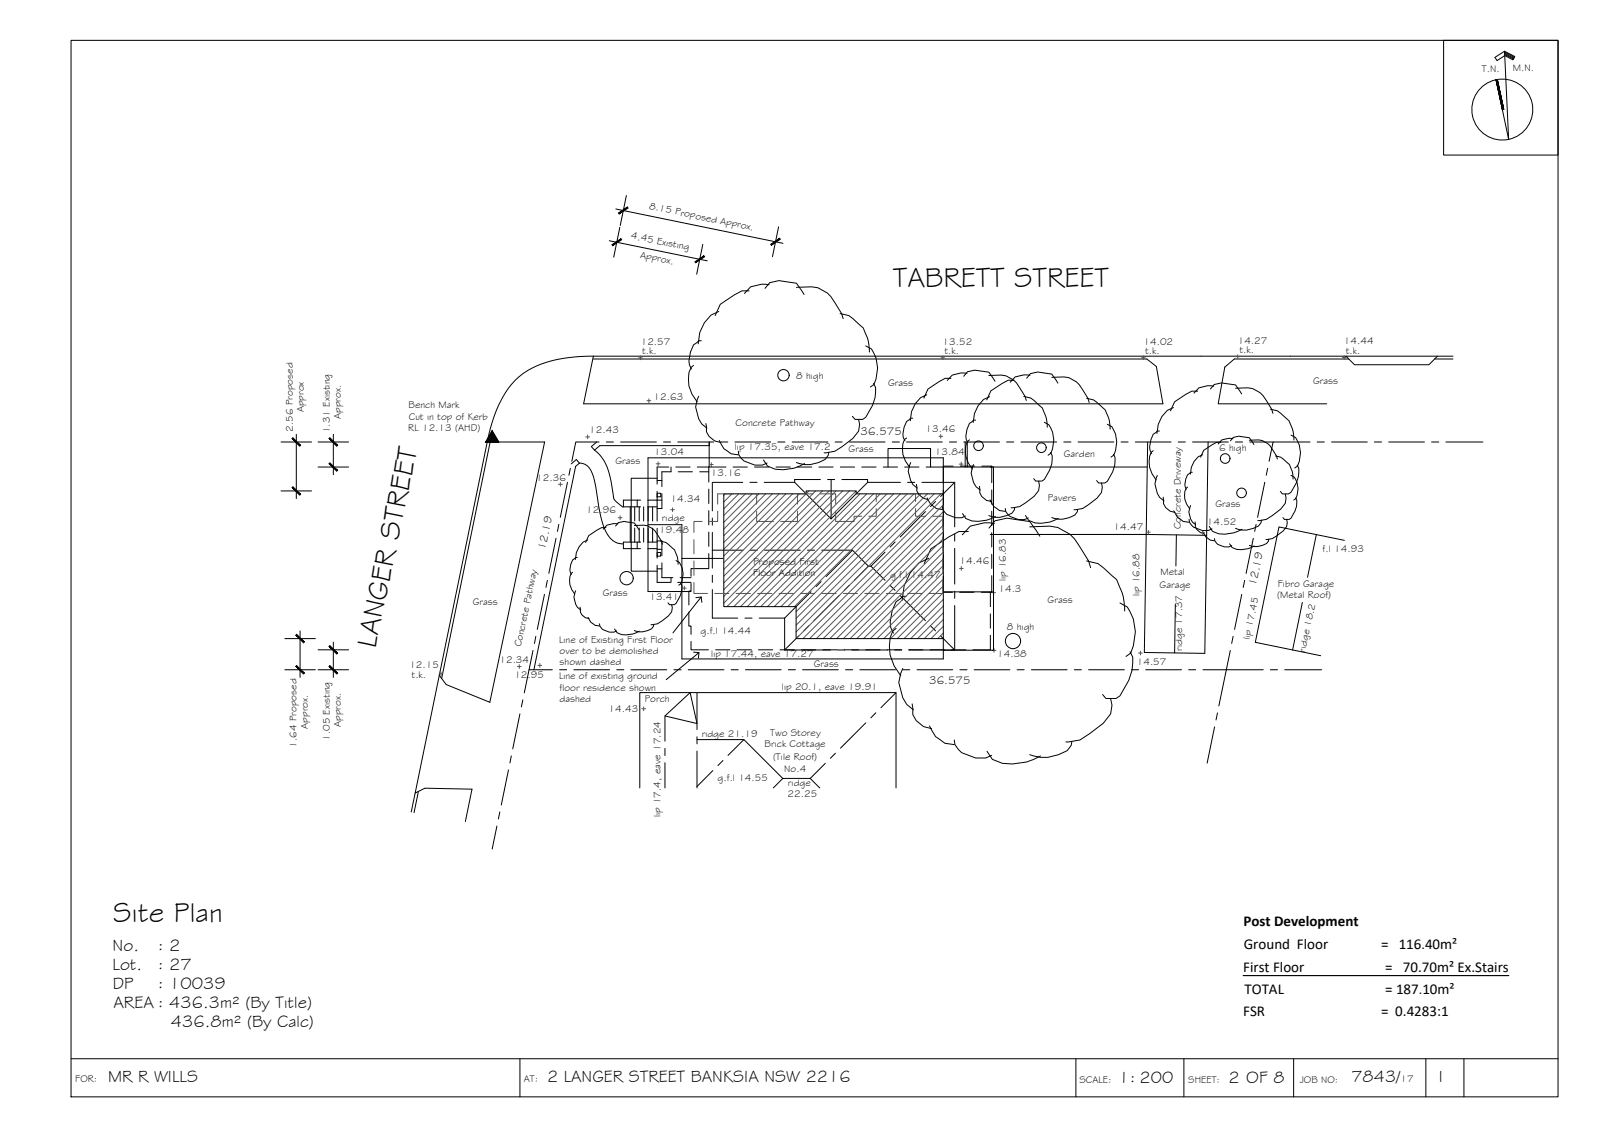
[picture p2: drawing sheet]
<svg xmlns="http://www.w3.org/2000/svg" width="420mm" height="297mm" viewBox="0 0 420 297" stroke-linecap="round" stroke-linejoin="round" font-family="sans-serif">
<!-- layer: BORDER -->
<g fill="none" stroke="#000" stroke-width=".26">
<path d="M18.6 10.6h390v277h-390zM378.6 10.6h30v30.1h-30zM394.6 13.4l2.7 1.4-.5 .9-2.1-1.1-2.1 1.3-.5-.9 2.5-1.6 1.1 23.2-3.3-15.7M394.6 13.7l2.6 1.3M394.6 14l2.5 1.3M394.6 14.3l2.3 1.2M392.7 20.9l1.7 7.8M18.6 277.6h390M136.4 277.6v10M282.2 277.6v10M310.5 277.6v10M339.3 277.6v10"/>
<path d="M374 277.6v10M383.9 277.6v10"/>
<circle cx="394" cy="28.7" r="8"/>
</g>
<!-- layer: BOUNDARY -->
<g fill="none" stroke="#000" stroke-width=".26">
<path d="M157.1 115.9h-6.1l-1 5M159 115.9h1.9M162.8 115.9h9.3M174 115.9h1.9M177.8 115.9h9.3M189 115.9h1.9M192.8 115.9h9.3M204 115.9h1.9M207.8 115.9h9.3M219 115.9h1.9M222.8 115.9h9.3M234 115.9h1.9"/>
<path d="M237.8 115.9h9.3M249 115.9h1.9M252.8 115.9h9.3M264 115.9h1.9M267.8 115.9h9.3M279 115.9h1.9M282.8 115.9h9.3M294 115.9h1.9M297.8 115.9h9.3M309 115.9h1.9M312.8 115.9h9.3M324 115.9h1.9"/>
<path d="M327.8 115.9h6.1M343.6 115.9h-9.7l-1 5M345.5 115.9h1.8M349.2 115.9h9.4M360.5 115.9h1.8M364.2 115.9h9.4M375.5 115.9h1.8M379.2 115.9h9.7M146.6 137.5l-.4 1.8M148.8 126.4l-1.9 9.2M149.6 122.8l-.4 1.8M329.4 137.5l-.3 1.8"/>
<path d="M331.7 126.4l-1.9 9.2M332.5 122.8l-.4 1.8M142.8 155.8l-1.9 9.2M143.6 152.2l-.4 1.8M145.8 141.1l-1.9 9.2M325.7 155.8l-1.9 9.2M326.4 152.2l-.3 1.8M328.7 141.1l-1.9 9.2M138.8 175.6l-1.3 6M139.8 170.5l-1 5.1h6.1M140.5 166.8l-.3 1.9M146.8 175.6h1.8"/>
<path d="M150.5 175.6h9.4M161.7 175.6h1.9M165.5 175.6h9.4M176.7 175.6h1.9M180.5 175.6h9.4M191.8 175.6h1.8M195.5 175.6h9.4M206.7 175.6h1.9M210.5 175.6h9.4M221.7 175.6h1.9M225.5 175.6h9.4M236.8 175.6h1.8"/>
<path d="M240.5 175.6h9.4M251.7 175.6h1.9M255.5 175.6h9.4M266.7 175.6h1.9M270.5 175.6h9.4M281.8 175.6h1.8M285.5 175.6h9.4M296.7 175.6h1.9M300.5 175.6h9.4M311.7 175.6h1.9M322.7 170.5l-1.1 5.1h-6.1M323.4 166.8l-.4 1.9"/>
<path d="M331.3 175.6h-9.7l-1.9 9.5M333.2 175.6h1.9M336.9 175.6h9.7M134.1 198.2l-.4 1.8M136.4 187.1l-1.9 9.2M137.1 183.5l-.4 1.8M318.5 190.6l-1.9 9.5M319.3 186.9l-.4 1.9M130.3 216.5l-1.2 6.1M131.1 212.9l-.4 1.8M133.4 201.9l-1.9 9.1"/>
</g>
<!-- layer: EXISTING -->
<g fill="none" stroke="#000" stroke-width=".26">
<path d="M155.6 93.4a34.4 34.4 0 0 0-17 3.6 19.7 19.7 0 0 0-8.3 10.4l-1.7 4.8-.8 3.7M155.6 93.4h221.4M155.6 93.4l-2.5 12.5h151.9l-1.7-9.8-2.5-2h-145.2M353 93.4l2.2 2.2h19.6l2.2-2.2h4.1M353.7 94.1h-30l-2.5 2.1-1.7 9.7h28.4M376.2 94.1h4.9M127.8 115.9l-18.9 92 2.5-1.3 12.4 .3-1.7 8.5M127.8 115.9h15l-14.3 68.2-11.5-4.6-1.8-2.4M128.6 115.9l-12.8 62M155.9 118a12 12 0 0 1 4.4 8.2l.7 4.6 .5 .6 1.9 1.5M156.5 115.9l-1.4 1.2 .8 .9 1.4-1.2h28.7M186 115.9v6.5"/>
<path d="M253.1 115.9v6.5M253.7 115.9v6.5M301 115.9l-.9 55.2 15.9 .2 .5-31-15.9-.2h-40.9M316.9 115.9l-.4 24.4M152 121.4a3.6 3.6 0 0 1 3.4 2.9 49.4 49.4 0 0 1 1.8 9.3 14.8 14.8 0 0 0 3.1 7.7 4.2 4.2 0 0 0 3.1 1.3M152 121.4l-1 .9-11 53.3M152 121.4l-.8-.9-1.4 1.1M165.3 132.9v9.2M166.5 132.9v3.7M166.5 138.4v3.7M167.1 131.1v1.8M167.6 132.9v3.7"/>
<path d="M167.6 138.4v3.7M168 131.1h-4.5v1.8h4.5M168.8 132.9v3.7M168.8 138.4v3.7M169.9 131.1h3.7M169.9 132.9h2.4M170 132.9v3.7M170 138.4v3.7M171.2 132.9v3.7M171.2 138.4v3.7M172.3 129.3h1v1h-1zM172.3 126h1.3"/>
<path d="M172.3 128.8v7.8M172.3 138.5v7.8M173.6 129.4v3.9h-1.3M175.4 122.4h-3.1v4.5M176 122.4v1.3h-2.4v3.9M177.2 122.4h3.8M177.9 123.7h3.7M182.9 122.4h7.5M183.5 123.7h2.4M185.9 122.4v4M185.9 128.2v3.8M185.9 133.9v3.7"/>
<path d="M185.9 139.5v3.7M192.3 122.4h3.7M197.9 122.4h3.7M203.5 122.4h3.8M209.2 122.4h3.7M214.8 122.4h3.7M220.4 122.4h3.7M226 122.4h3.8M231.7 122.4h3.7M237.3 122.4h3.7M242.9 122.4h4.5v4.3M247.4 128.5v3.8"/>
<path d="M247.4 134.2v3.7M247.4 139.8v3.7M250 122.2h-2.6v.2M251.9 122.2h3.7M257.5 122.2h2.6v4.3M259.7 122.4h41.2M260.1 128.4v3.8M260.1 134v3.8M260.1 139.7v3.7M167.1 142.1v1.7M168 142.1h-4.5v1.7h4.5M169.9 142.1h2.4"/>
<path d="M169.9 143.8h2.4M172.3 144.9h1v.9h-1zM172.3 148.2v4.5h3.6M172.3 149.1h1.3M172.3 141.8h1.3v3.9M172.3 144h1.3M173.6 147.6v3.8h2.9M176 151.4v1.3M177.7 152.7h3.5M178.4 151.4h2.8M181.2 152.9v2.1h-.5v3.6M185.9 145.1v4h-4.7v2"/>
<path d="M247.4 151v4.3h2.4M247.4 145.4v3.8M251.7 155.3h3.7M257.3 155.3h2.4v3.8M260.1 145.3v3.7M260.1 150.9v4.4h-.4M352.6 141.7l-17.2-3.6-6.2 30.3 17.2 3.5M180.7 160.5v3.6h.5v2.2M181.2 168.2v2.2h4.6M187.7 170.4h3.7M193.3 170.4h3.8M198.9 170.4h3.8"/>
<path d="M204.6 170.4h3.7M210.2 170.4h3.7M215.8 170.4h3.7M221.4 170.4h3.8M227.1 170.4h3.7M232.7 170.4h3.7M238.3 170.4h3.7M243.9 170.4h3.8M249.6 170.4h3.7M259.7 166.6v3.8h-4.5M259.7 160.9v3.8M108.9 207.9l-1 5"/>
<path d="M109.7 207.5l-1.1 5.6M167.8 206.6v-25h67.2v25"/>
</g>
<!-- layer: VEGSPREAD -->
<g fill="none" stroke="#000" stroke-width=".26">
<path d="M196.5 76.3h-1.9l-2 1-3.7 2.5-1.3 2.9M200.6 75.6l1.3-1.5 2.4-.5 4.6 .6 2 3M201.7 74.6l-2-.1-2.8 .7-1.7 1.7M208.9 75.3l4-.1a7.3 7.3 0 0 1 6.1 4.2l1.7 2.8 .4 1.3M181.9 95.8l-.7 .5a8.3 8.3 0 0 0 1.6 9.1M183.9 89.3h-.7l-1.3 1.1-.8 1.9-.4 2.3 .1 1.1 .6 1M188.5 81.7l-2 .9-1.8 2-1.2 2.6-.4 2.9M220.3 82.2l2.3 .5 3.8 3.3a12.3 12.3 0 0 1 1.6 6.3M227.1 90.7l1.5 .8a9 9 0 0 1 .6 9.3l-.9 .7M249.4 99.2h-1.5l-4.5 2.8-1.1 2.4M252.8 98.7l.9-1.2 2-.5 3.6 .6 1.7 2.3M253.6 97.9l-1.6-.1-2.2 .5-1.4 1.4"/>
<path d="M259.3 98.4a7 7 0 0 1 7.3 2l2.2 3.5 .4 1.1M265.9 99.7h-1.5l-4.5 2.8-1.1 2.4M269.3 99.2l.9-1.2 2-.5 3.7 .6 1.6 2.3M270.1 98.4l-1.6-.1-2.3 .5-1.2 1.4M275.9 98.9l3.2-.1a5.9 5.9 0 0 1 4.8 3.4l1.4 2.2 .4 1.1M183.2 103.9l-.4 .9a6.5 6.5 0 0 0 2.6 7.4M185.1 111l.2 .8a3.8 3.8 0 0 0 3.7 4.2M188.6 115.5l1.3 2.1 1.8 1.4 1.9 .2M193.6 118.3l.2 .9 1.3 1.7 2.9 1h2l1.2-.5M217.4 118.6l-.2 .8-.8 1.1a8.2 8.2 0 0 1-7.5 .8M225.2 110l.3 1.3-.3 1.7-1.5 1.9-4.7 3.4-2.9 .4M229.1 100.5l.5 1.1a10.9 10.9 0 0 1-2.5 7.8l-.8 .6h-2.1l-.6-.9"/>
<path d="M237.8 114.8l-.6 .4a6.7 6.7 0 0 0 1.3 7.3M239.4 109.6h-.5l-1.1 .9-.7 1.5-.3 1.8 .1 .9 .4 .9M243.1 103.5l-1.7 .8-1.4 1.6-.9 2-.4 2.4M254.3 115.3a4.2 4.2 0 0 0-1 4.3l.6 1.8 1.1 1.6M255.9 110.1h-.6l-1 .9-.7 1.5-.3 1.9 .1 .8 .4 .9M259.6 104l-1.7 .7-1.4 1.7-.9 2-.4 2.4M268.5 103.9l1.8 .5 .9 .6 2.2 1.9 .4 1.1a7.6 7.6 0 0 1 .9 4M273.9 110.7l1.2 .7a7.2 7.2 0 0 1 .5 7.4l-.7 .6M275.5 118.6l.5 .9a8.5 8.5 0 0 1-2.1 6.2l-.6 .4h-1.7l-.5-.6M285 104.4l1.8 .5 .9 .6 2.2 2 .4 1a7.9 7.9 0 0 1 .9 4M290.4 111.2l1.2 .7a7.2 7.2 0 0 1 .5 7.4l-.7 .5M292 119.1l.4 .8a8.7 8.7 0 0 1-2 6.3l-.6 .4h-1.7l-.5-.6"/>
<path d="M302.5 118.2a4.1 4.1 0 0 0-1 4.3l.6 1.7 1.1 1.6M304.1 113h-.6l-1 .8-.7 1.6-.3 1.8 .1 .9 .4 .8M307.7 106.8a6.9 6.9 0 0 0-4.3 6.8M314.1 102.5h-1.5l-4.5 2.8-1.1 2.4M315.4 119.2a5.1 5.1 0 0 0-3.2 5.1M317.5 102l.9-1.2 2-.4 3.6 .5 1.7 2.4M318.3 101.3l-1.6-.2-2.3 .6-1.3 1.4M320.2 116h-1.1l-3.4 2.1-.8 1.8M322.7 115.6l.8-.9 1.4-.3 2.8 .4 1.2 1.7M323.4 115l-1.2-.1-1.8 .4-.9 1.1M324 101.8l3.3-.1a5.9 5.9 0 0 1 4.8 3.3l1.4 2.3 .3 1.1M327.7 115.4a5.1 5.1 0 0 1 6 2.4l1.1 1.7 .2 .8"/>
<path d="M333.2 107.3l1.8 .4 .9 .7 2.2 1.9 .4 1.1a8 8 0 0 1 .9 4M334.5 119.5a5.4 5.4 0 0 1 4 3.1l.5 1.3 .1 1.7M338.6 114.1l1.2 .6a7.2 7.2 0 0 1 .5 7.4l-.7 .6M158.9 138.3h-1.1l-3.4 2.1-.8 1.8M161.4 137.9l.8-.9 1.4-.3 2.8 .4 1.2 1.8M162.1 137.3h-1.2l-1.7 .4-1 1M166.4 137.8a5 5 0 0 1 6 2.4l1.1 1.7 .2 .8M200.2 120.6l1.1 1.6a9.9 9.9 0 0 0 9.7-.7M238.9 121.3a4.9 4.9 0 0 0 1.7 6.7M240.4 127l.1 .6a3.1 3.1 0 0 0 3 3.4M243.2 130.5a4.1 4.1 0 0 0 3.9 3.1M247.1 132.8l.2 .8a4.4 4.4 0 0 0 5.9 1.7"/>
<path d="M252.4 134.7l.9 1.2a8.1 8.1 0 0 0 7.8-.5M254 139.4h-2.5l-2.6 1.4-4.8 3.1-1.7 3.9M255.3 121.8a5 5 0 0 0 1.8 6.7M256.9 127.5l.1 .6a3 3 0 0 0 3 3.4M259.4 138.5l1.6-2 3.1-.7 6 .9 2.6 3.9M259.7 131.1a4.1 4.1 0 0 0 4 3M260.8 137.2l-2.6-.1-3.7 .8-2.1 2.3M263.7 133.3l.1 .8a4.3 4.3 0 0 0 5.9 1.7M266.1 133l-.1 .7-.6 .8a6.6 6.6 0 0 1-6.1 .7M269 135.1l.8 1.3a8 8 0 0 0 7.8-.5M270.1 138.1l5.2-.2a9.6 9.6 0 0 1 7.9 5.5l2.3 3.7 .5 1.7M272.4 126.1l.2 1.1-.2 1.4-1.2 1.5-3.8 2.7-2.2 .3"/>
<path d="M282.6 133.5l-.1 .7-.6 .8a6.6 6.6 0 0 1-6 .7M288.9 126.6l.2 1.1-.2 1.4-1.2 1.5-3.8 2.7-2.2 .3M303.5 124.6a5 5 0 0 0 1.8 6.7M305.1 130.3l.1 .7a3 3 0 0 0 3 3.3M307.9 133.9l.9 1.7 1.5 1.1 1.6 .2M311.5 127.7a3.1 3.1 0 0 0-.7 3.2l.4 1.3 .8 1.2M311.9 136.2l.1 .7a4.4 4.4 0 0 0 5.9 1.8M312.3 132.5a3.7 3.7 0 0 0 1.3 5.1M312.7 123.8a2.26 2.26 0 0 0-1.7 1.8l-.2 1.4 .4 1.3M313.4 136.8l.1 .5a2.28 2.28 0 0 0 2.3 2.5M315.5 139.5a3.1 3.1 0 0 0 3 2.3M317.1 138l.9 1.3a8 8 0 0 0 7.8-.5"/>
<path d="M330.8 136.4l-.1 .6-.6 .9a6.5 6.5 0 0 1-6.1 .6M337.1 129.5l.2 1.1-.2 1.4-1.2 1.5-3.8 2.7-2.2 .3M337.4 136.2l.2 .8-.2 1-.8 1.2-2.9 2-1.7 .2M338.6 124.6l.9 .5a5.5 5.5 0 0 1 .4 5.6l-.6 .4M339.8 130.5a4 4 0 0 1-.2 3.5l-1 1.9-.5 .3h-1.2l-.4-.5M340.2 121.9l.4 .9a8.6 8.6 0 0 1-2 6.2l-.6 .5h-1.7l-.5-.7M150.2 150a3.1 3.1 0 0 0-.7 3.3l.5 1.3 .8 1.2M151 154.9a3.8 3.8 0 0 0 1.3 5M151.4 146.2a2.26 2.26 0 0 0-1.7 1.7l-.2 1.4 .4 1.3M152.1 159.2l.1 .5a2.28 2.28 0 0 0 2.3 2.5M154.2 141.6a5.2 5.2 0 0 0-3.3 5.1M173.3 141.9a5.6 5.6 0 0 1 3.9 3l.5 1.4 .1 1.6"/>
<path d="M176.2 158.5l.1 .8-.1 1.1-.9 1.1-2.9 2-1.7 .3M177.3 147l.9 .5a5.5 5.5 0 0 1 .4 5.5l-.6 .4M178.5 152.9a4 4 0 0 1-.2 3.5l-1 1.8-.5 .3h-1.2l-.4-.5M237.6 156.3h-.8l-1.8 1.4-1 2.5-.5 3 .1 1.4 .7 1.4M243.6 146.4l-2.6 1.2-2.3 2.6-1.6 3.3-.5 3.9M285 147.1l3 .7 4.9 4.1a17.3 17.3 0 0 1 2.1 7.4v.9M293.7 158.1l2 1a11.7 11.7 0 0 1 .9 12.1l-1.3 .9M318.5 141.2l.1 .6a3.2 3.2 0 0 0 4.5 1.3M322.5 142.6a2.53 2.53 0 0 0 3.1 1.5l1.7-.2 1.7-.8M332.7 141.4v.5a4.4 4.4 0 0 1-4.5 1.2l-.5-.1M154.2 161.9a3.1 3.1 0 0 0 3 2.2M157.2 163.5l.1 .6a3.3 3.3 0 0 0 4.5 1.3"/>
<path d="M161.2 164.9a2.5 2.5 0 0 0 3.1 1.5l1.7-.2 1.7-.7M171.5 163.7l-.1 .5-.5 .6a5 5 0 0 1-4.5 .5M235 164.8l-.8 .7a10.8 10.8 0 0 0 2 11.7M236.8 175.3l-.6 1.2-.5 2.4 1.1 4.1 1 1.7 1.8 1.4M296.4 170.9l.7 1.4a14.1 14.1 0 0 1-3.4 10.1l-1 .7h-2.6l-.9-1M239.2 184.5l.2 2.8 .9 1.6 1.9 1.6 2.1 .5M243.8 190.3l1.6 2.8 2.4 1.8 2.5 .3M250.3 194l.2 1.2 1.7 2.1 3.7 1.4h2.6l1.6-.7M258.9 197l1.4 2.1 2.6 1a14.7 14.7 0 0 0 10-1.9M281.1 194.3l-.1 1.1-1.1 1.4a10.7 10.7 0 0 1-9.8 1.1M291.3 183.1l.3 1.8-.3 2.3-1.9 2.4-3.7 2.8-2.5 1.6-3.6 .5"/>
<circle cx="205.5" cy="98.4" r="1.49"/>
<circle cx="256.6" cy="116.9" r="1.26"/>
<circle cx="273.1" cy="117.4" r="1.26"/>
<circle cx="321.3" cy="120.2" r="1.26"/>
<circle cx="325.6" cy="129.2" r="1.26"/>
<circle cx="164.3" cy="151.6" r="1.75"/>
<circle cx="265.7" cy="168.1" r="2"/>
</g>
<!-- layer: ROOFPLAN EXIST. -->
<g fill="none" stroke="#000" stroke-width=".26">
<path d="M170 137.6h8.8v35.2h68.6M172.3 125.4h-6.7v24.3h6.7M232.9 122.4v-4.8h11.2v4.8M247.4 120h-77.4v35.1h11.2M247.4 122.4h13.2v48.1h-13.2M178.8 146.4h10.9M247.4 155.2h13.2M308.3 158.5l-.2 12.7M308.5 140.2l-.1 8.2M341.6 157.9l-2.6 12.5M345.2 140.2l-2.3 11.2M174.4 187.7l8.4 2-1.8-8.1-6.6 6.1v6.6"/>
<path d="M174.4 196.2v1.9M174.4 200v6.6M182.8 193.9h12.3l10.2 10.2M182.8 181.6v9.7M182.8 193.2v1.8M182.8 196.9v9.7M189.6 199.4l-1.3 1.3M195.1 193.9l-4.2 4.1M219.1 197.5l-1.3 1.3M227.1 189.5l-6.7 6.6M229.7 186.9l-1.3 1.3M235 181.6l-4 3.9"/>
<path d="M187 202l-4.2 4.2M205.3 204.1l-2.5 2.5M212.5 204.1l2.5 2.5M216.5 200.1l-4 4h-7.2"/>
</g>
<!-- layer: TEXT -->
<g fill="none" stroke="#545454" stroke-width=".26">
<path d="M167.5 93.8h1M168 93.3v1M246.8 93.8h1M247.3 93.3v1M299.4 93.8h1M299.9 93.3v1M324.1 93.5h1M324.6 93v1M352.1 93.7h.9M352.5 93.3v.9M153.6 114.5h1M154.1 114v1"/>
<path d="M169.7 105h1M170.2 104.6v1M246.2 114.4h1M246.7 113.9v1M146.5 127h1M147 126.5v1M162.2 135.7h1M162.7 135.2v1M172.1 121.6h1M172.6 121.1v1M175.9 133.6h1M176.4 133.2v.9"/>
<path d="M186.1 121.8h1M186.5 121.3v1M251.6 121.7h1M252.1 121.2v1M300.7 139.5h1M301.2 139v1M314.9 139.7h1M315.4 139.2v1M179 154.2h1M179.5 153.7v1M251.6 149h1M252.1 148.5v1"/>
<path d="M260.1 155.4h1M260.6 154.9v1M115.2 176.6h1M115.7 176.1v1.1M135.7 174.7h1M136.2 174.3v1M141.1 174.4h1M141.6 173.9v1.1M260.2 170.5h1M260.7 170v1M298.6 171.2h1M299.1 170.7v1"/>
<path d="M168.3 185.8h1M168.8 185.3v1"/>
</g>
<path d="M129.1 112.9l1.7 3h-3.4zM127.4 115.9h3.4z" fill="#000" stroke="#000" stroke-width=".26"/>
<!-- layer: BORDER -->
<g fill="#000" stroke="#000" stroke-width=".26">
<path d="M392.4 20.9l1.7 7.8zM392.4 20.9h.3l1.4 7.8z"/>
<path d="M392.7 20.9l1.4 7.8h.3zM392.7 20.9l1.7 7.8z"/>
</g>
<!-- layer: ROOFPLAN NEW -->
<g fill="none" stroke="#000" stroke-width=".26">
<path d="M186.8 135.8v1.9M186.8 139.6v9.3M194.8 126.5h-8v7.4M196.7 126.5h1.9M200.4 126.5h8M215.2 125.7h-6.8v.8M217.1 125.7h1.8M218 125.7v10.3l-9.6-9.5M220.8 125.7h6.7v.8M227.5 126.5h8.7M227.5 126.5l-9.5 9.5M238 126.5h1.9"/>
<path d="M241.8 126.5h8.6M242.7 134.1l-6.6 6.7M245.4 131.5l-1.4 1.3M250.4 126.5v11.6M250.4 126.5l-3.7 3.7M186.8 154.6v7.4h6.7M186.8 150.8v1.9M186.8 144.2h8.1M196.8 144.2h1.8M200.5 144.2h9.4M211.8 144.2h1.8M212.7 155.1l-6.9 6.9"/>
<path d="M215.4 152.5l-1.4 1.3M215.5 144.2h8.1l4.2 4.2h.6M220.1 156.1l-6.6 6.6M222.7 153.5l-1.3 1.3M223.6 144.2l-6.9 7M227.8 148.4l-3.7 3.7M228.4 148.4l3.7 3.7M232.1 144.8l-3.7 3.6M233.4 153.5l1.4 1.3M234.8 142.1l-1.4 1.3M236.1 156.1l6.6 6.6M250.4 140v1.9"/>
<path d="M250.4 143.8v9.3M250.4 155v1.9M250.4 158.7v11.7M195.4 162h1.8M199.1 162h6.7M205.8 170.4h12M205.8 162v8.4M209.5 166.7l-3.7 3.7M212.1 164.1l-1.3 1.3M219.7 170.4h1.8M223.4 170.4h9.4M234.7 170.4h1.8"/>
<path d="M238.4 170.4h12M244 164.1l1.4 1.3M246.7 166.7l3.7 3.7"/>
</g>
<!-- layer: NEWWORK -->
<path d="M189.8 129.5h21.6v-.8h13.1v.8h22.9v37.9h-38.6v-8.4h-19zM247.4 120v9.5M247.4 167.4v5.4" fill="none" stroke="#000" stroke-width=".26"/>
<!-- layer: HATCH -->
<g fill="none" stroke="#545454" stroke-width=".26">
<path d="M190.2 129.5l-.4 .4M192 129.5l-2.2 2.1M193.7 129.5l-3.9 3.9M195.5 129.5l-5.7 5.6M197.3 129.5l-7.5 7.4M199 129.5l-9.2 9.2M200.8 129.5l-11 11M202.6 129.5l-12.8 12.7M204.4 129.5l-14.6 14.5M206.1 129.5l-16.3 16.3M207.9 129.5l-18.1 18M209.7 129.5l-19.9 19.8"/>
<path d="M212.2 128.7l-22.4 22.4M213.9 128.7l-24.1 24.1M215.7 128.7l-25.9 25.9M217.5 128.7l-27.7 27.7M219.3 128.7l-29.5 29.4M221 128.7l-30.3 30.3M222.8 128.7l-30.3 30.3M224.5 128.7l-30.3 30.3M225.6 129.5l-29.6 29.5M227.3 129.5l-29.6 29.5M229.1 129.5l-29.6 29.5M230.9 129.5l-29.6 29.5"/>
<path d="M232.6 129.5l-29.5 29.5M234.4 129.5l-29.6 29.5M236.2 129.5l-29.6 29.5M237.9 129.5l-29.5 29.5M239.7 129.5l-30.9 30.9M241.5 129.5l-32.7 32.6M243.2 129.5l-34.4 34.4M245 129.5l-36.2 36.2M246.8 129.5l-38 37.9M247.4 130.6l-36.8 36.8M247.4 132.4l-35 35M247.4 134.1l-33.3 33.3"/>
<path d="M247.4 135.9l-31.5 31.5M247.4 137.7l-29.7 29.7M247.4 139.4l-28 28M247.4 141.2l-26.2 26.2M247.4 143l-24.4 24.4M247.4 144.8l-22.7 22.6M247.4 146.5l-20.9 20.9M247.4 148.3l-19.1 19.1M247.4 150.1l-17.4 17.3M247.4 151.8l-15.6 15.6M247.4 153.6l-13.8 13.8M247.4 155.4l-12.1 12"/>
<path d="M247.4 157.1l-10.3 10.3M247.4 158.9l-8.5 8.5M247.4 160.7l-6.7 6.7M247.4 162.4l-5 5M247.4 164.2l-3.2 3.2M247.4 166l-1.5 1.4"/>
</g>
<!-- layer: EXISTING FF -->
<g fill="none" stroke="#545454" stroke-width=".26">
<path d="M184.2 136.7h-2.2v2.9M188.2 134v2.7h-2.2M192.4 129.5h-4.2v2.7M194.3 129.5h4.1v2.7M198.4 134v2.7h4.5M209.2 134v2.7h-4.5M213.2 129.5h-4v2.7M215.1 129.5h4.1v2.7M219.2 134v2.7h4.8v-1.3h2M229.8 133.3v2.1h-1.9M234 129.5h-4.2v2M235.9 129.5h4.2v2"/>
<path d="M240.1 133.3v2.1h2.6M244.6 135.4h2.7v3.5M182 152.7v2.9h3.6M182 141.5v3.7M182 147.1v3.7M187.4 155.6h3.8M193.1 155.6h3.7M198.7 155.6h3.7M204.3 155.6h3.8M209.9 155.6h3.8M215.6 155.6h3.7M221.2 155.6h3.7"/>
<path d="M226.8 155.6h3.8M232.4 155.6h3.8M238 155.6h3.8M247.3 152v3.6h-3.6M247.3 140.8v3.7M247.3 146.4v3.8"/>
</g>
<!-- layer: 0 -->
<path d="M182.5 156.7l1.4-.2 .2 1.4M183.9 156.5l-7.4 9.4M181.9 171l1.4 .1-.1 1.4M183.3 171.1l-8.6 7.1" fill="none" stroke="#000" stroke-width=".26"/>
<!-- layer: DIMENSION -->
<g fill="none" stroke="#000" stroke-width=".26">
<path d="M161.5 54.8l43.8 9M162.6 59.6l-1.6 7.8M164.3 51.3l-1.6 7.8M204.2 59.5l-1.6 7.8M159.8 63.1l25.7 5.3M184.3 64.1l-1.6 7.8M73.7 115.9h8M77.7 113.9v16.8M83.4 115.9h8M87.4 113.9v10.5M73.7 128.7h8M83.4 122.4h8"/>
<path d="M74.7 175.6h8M74.7 167.4h8M78.7 165.4v12.2M83.4 170.4h8M83.4 175.6h8M87.4 168.4v9.2"/>
</g>
<!-- layer: 0 -->
<g fill="#000" stroke="#000" stroke-width=".26">
<path d="M162.4 56.1l2.3-1.6-.1-.2zM162.2 55.8l2.4-1.5-2.2 1.8z"/>
<path d="M160.7 64.4l2.3-1.5-.1-.3zM160.5 64.1l2.4-1.5-2.2 1.8z"/>
<path d="M182.3 68.6l.1 .3 2.2-1.8zM182.4 68.9l2.2-1.8 .2 .2z"/>
<path d="M202.1 64l.2 .3 2.2-1.8zM202.3 64.3l2.2-1.8 .1 .2z"/>
<path d="M76.6 115l2 2 .2-.2zM76.8 114.8l2 2-2.2-1.8z"/>
<path d="M86.3 115l2 2 .2-.2zM86.3 115l.2-.2 2 2z"/>
<path d="M76.8 127.6l-.2 .2 2.2 1.8zM76.6 127.8l2.2 1.8-.2 .2z"/>
<path d="M86.3 121.6l2.2 1.7-2-2zM86.3 121.6l2.2 1.7-.2 .2z"/>
<path d="M77.8 174.5l-.2 .2 2.2 1.8zM77.6 174.7l2.2 1.8-.2 .2z"/>
<path d="M77.6 166.5l2 2 .2-.2zM77.8 166.3l2 2-2.2-1.8z"/>
<path d="M86.3 174.7l2.2 1.8-2-2zM86.3 174.7l2.2 1.8-.2 .2z"/>
<path d="M86.3 169.5l2 2 .2-.2zM86.3 169.5l.2-.2 2 2z"/>
</g>
<!-- layer: HEIGHT CONTROL -->
<path d="M326.1 255.8h69.6" fill="none" stroke="#000" stroke-width=".3"/>
<g font-size="7.5">
<text x="234.3" y="75.2">TABRETT STREET</text>
<text x="98.5" y="170" transform="rotate(-78 98.5 170)">LANGER STREET</text>
<text x="29.7" y="241.7">Site Plan</text>
</g>
<g font-size="4.5">
<text x="29.5" y="249.3">No.</text>
<text x="41.4" y="249.3">: 2</text>
<text x="29.5" y="254.3">Lot.</text>
<text x="41.4" y="254.3">: 27</text>
<text x="29.6" y="259.3">DP</text>
<text x="41.4" y="259.3">: 10039</text>
<text x="29.8" y="264.3">AREA : 436.3m² (By Title)</text>
<text x="44.8" y="269.3">436.8m² (By Calc)</text>
<text x="28.3" y="283.7">MR R WILLS</text>
<text x="143.5" y="283.6">2 LANGER STREET BANKSIA NSW 2216</text>
<text x="293.4" y="283.9">1: 200</text>
<text x="322.2" y="283.9">2 OF 8</text>
<text x="354.4" y="283.8">7843/</text>
<text x="377.4" y="283.7">I</text>
</g>
<g font-size="3.9">
<text x="326.1" y="242.7">Post Development</text>
<text x="326.2" y="248.7">Ground Floor</text>
<text x="362.2" y="248.7">= 116.40m²</text>
<text x="326.1" y="254.7">First Floor</text>
<text x="363.3" y="254.7">= 70.70m² Ex.Stairs</text>
<text x="326.4" y="260.6">TOTAL</text>
<text x="363.3" y="260.6">= 187.10m²</text>
<text x="326.1" y="266.4">FSR</text>
<text x="362.2" y="266.4">= 0.4283:1</text>
</g>
<g font-size="3">
<text x="225.7" y="114.1">36.575</text>
<text x="143" y="144.2" transform="rotate(-78 143 144.2)">12.19</text>
<text x="329.4" y="153.7" transform="rotate(-78 329.4 153.7)">12.19</text>
<text x="243.7" y="179.3">36.575</text>
</g>
<g font-size="2.6">
<text x="388.6" y="18.9">T.N.</text>
<text x="396.8" y="18.7">M.N.</text>
<text x="170.2" y="54.8" transform="rotate(12 170.2 54.8)">8.15 Proposed Approx.</text>
<text x="165.4" y="62.5" transform="rotate(12 165.4 62.5)">4.45 Existing</text>
<text x="167.8" y="67.6" transform="rotate(12 167.8 67.6)">Approx.</text>
<text x="168" y="90.5">12.57</text>
<text x="168.4" y="92.8">t.k.</text>
<text x="247.2" y="90.4">13.52</text>
<text x="247.7" y="92.8">t.k.</text>
<text x="299.9" y="90.4">14.02</text>
<text x="300.3" y="92.8">t.k.</text>
<text x="324.6" y="90.2">14.27</text>
<text x="325" y="92.5">t.k.</text>
<text x="352.5" y="90.2">14.44</text>
<text x="353" y="92.7">t.k.</text>
<text x="208.8" y="99.4">8 high</text>
<text x="232.9" y="101.3">Grass</text>
<text x="344.4" y="100.6">Grass</text>
<text x="107.2" y="107.1">Bench Mark</text>
<text x="171.4" y="104.9">12.63</text>
<text x="76.8" y="113.2" transform="rotate(-90 76.8 113.2)">2.56 Proposed</text>
<text x="79.7" y="108.1" transform="rotate(-90 79.7 108.1)">Approx</text>
<text x="86.5" y="113.6" transform="rotate(-90 86.5 113.6)">1.31 Existing</text>
<text x="89.4" y="109.8" transform="rotate(-90 89.4 109.8)">Approx.</text>
<text x="107.1" y="112.9">RL 12.13 (AHD)</text>
<text x="107.2" y="110">Cut in top of Kerb</text>
<text x="154.5" y="113.6">12.43</text>
<text x="192.9" y="111.6">Concrete Pathway</text>
<text x="242.7" y="113.4">13.46</text>
<text x="171.6" y="119.2">13.04</text>
<text x="192.8" y="117.9">lip 17.35, eave 17.2</text>
<text x="222.6" y="118.5">Grass</text>
<text x="245.2" y="119.2">13.84</text>
<text x="279" y="119.9">Garden</text>
<text x="319.8" y="118.1">6 high</text>
<text x="161.4" y="121.7">Grass</text>
<text x="186.5" y="124.8">13.16</text>
<text x="140.7" y="126.2">12.36</text>
<text x="175.9" y="131.7">14.34</text>
<text x="274.8" y="131.5">Pavers</text>
<text x="153.8" y="134.6">12.96</text>
<text x="173.6" y="136.6">ridge</text>
<text x="316.5" y="137.7">14.52</text>
<text x="318.8" y="132.8">Grass</text>
<text x="172.9" y="139.8">19.48</text>
<text x="292" y="139.1">14.47</text>
<text x="309.7" y="138.8" transform="rotate(-90 309.7 138.8)">Concrete Driveway</text>
<text x="197.6" y="148.2">Proposed First</text>
<text x="251.7" y="147.8">14.46</text>
<text x="346.9" y="144.7">f.l 14.93</text>
<text x="197.5" y="151.1">Floor Addition</text>
<text x="233.5" y="151.4">g.f.l 14.47</text>
<text x="261.9" y="155.2">14.3</text>
<text x="263.8" y="152.4" transform="rotate(-90 263.8 152.4)">lip 16.83</text>
<text x="304.1" y="154.1">Garage</text>
<text x="304.4" y="150.8">Metal</text>
<text x="335.1" y="153.9">Fibro Garage</text>
<text x="124" y="158.6">Grass</text>
<text x="158.1" y="156.3">Grass</text>
<text x="170.3" y="157.2">13.41</text>
<text x="274.8" y="158.1">Grass</text>
<text x="298.9" y="156.3" transform="rotate(-90 298.9 156.3)">lip 16.88</text>
<text x="335" y="156.8">(Metal Roof)</text>
<text x="183.8" y="166.2">g.f.l 14.44</text>
<text x="264.1" y="165.1">8 high</text>
<text x="327.7" y="167.8" transform="rotate(-78 327.7 167.8)">lip 17.45</text>
<text x="131" y="173.8">12.34</text>
<text x="136.6" y="169.7" transform="rotate(-78 136.6 169.7)">Concrete Pathway</text>
<text x="146.7" y="168.5">Line of Existing First Floor</text>
<text x="146.8" y="171.4">over to be demolished</text>
<text x="186.5" y="172.3">lip 17.44, eave 17.27</text>
<text x="261.5" y="172.4">14.38</text>
<text x="310.1" y="170.7" transform="rotate(-90 310.1 170.7)">ridge 17.37</text>
<text x="342.3" y="171.1" transform="rotate(-78 342.3 171.1)">ridge 18.2</text>
<text x="107.4" y="175.2">12.15</text>
<text x="107.9" y="177.7">t.k.</text>
<text x="134.9" y="177.8">12.95</text>
<text x="146.6" y="178.1">Line of existing ground</text>
<text x="146.8" y="174.3">shown dashed</text>
<text x="213.5" y="174.9">Grass</text>
<text x="298.1" y="174.5">14.57</text>
<text x="146.7" y="184">dashed</text>
<text x="146.8" y="181.1">floor residence shown</text>
<text x="169.1" y="184.1">Porch</text>
<text x="205.1" y="180.9">lip 20.1, eave 19.91</text>
<text x="80.7" y="191" transform="rotate(-90 80.7 191)">Approx.</text>
<text x="89.4" y="190.6" transform="rotate(-90 89.4 190.6)">Approx.</text>
<text x="159.6" y="186.6">14.43</text>
<text x="77.8" y="196" transform="rotate(-90 77.8 196)">1.64 Proposed</text>
<text x="86.5" y="194.3" transform="rotate(-90 86.5 194.3)">1.05 Existing</text>
<text x="184" y="193.2">ridge 21.19</text>
<text x="200.5" y="195.9">Brick Cottage</text>
<text x="202" y="192.9">Two Storey</text>
<text x="202.8" y="199.2">(Tile Roof)</text>
<text x="205.7" y="202.4">No.4</text>
<text x="188.2" y="204.8">g.f.l 14.55</text>
<text x="206.6" y="208.8">22.25</text>
<text x="206.7" y="206">ridge</text>
<text x="173.2" y="214.2" transform="rotate(-90 173.2 214.2)">lip 17.4, eave 17.24</text>
<text x="19.8" y="283.8">FOR:</text>
<text x="137.4" y="283.6">AT:</text>
<text x="283.1" y="283.9">SCALE:</text>
<text x="311.6" y="283.9">SHEET:</text>
<text x="340.9" y="283.9">JOB NO:</text>
<text x="367.3" y="283.8">17</text>
</g>
</svg>
